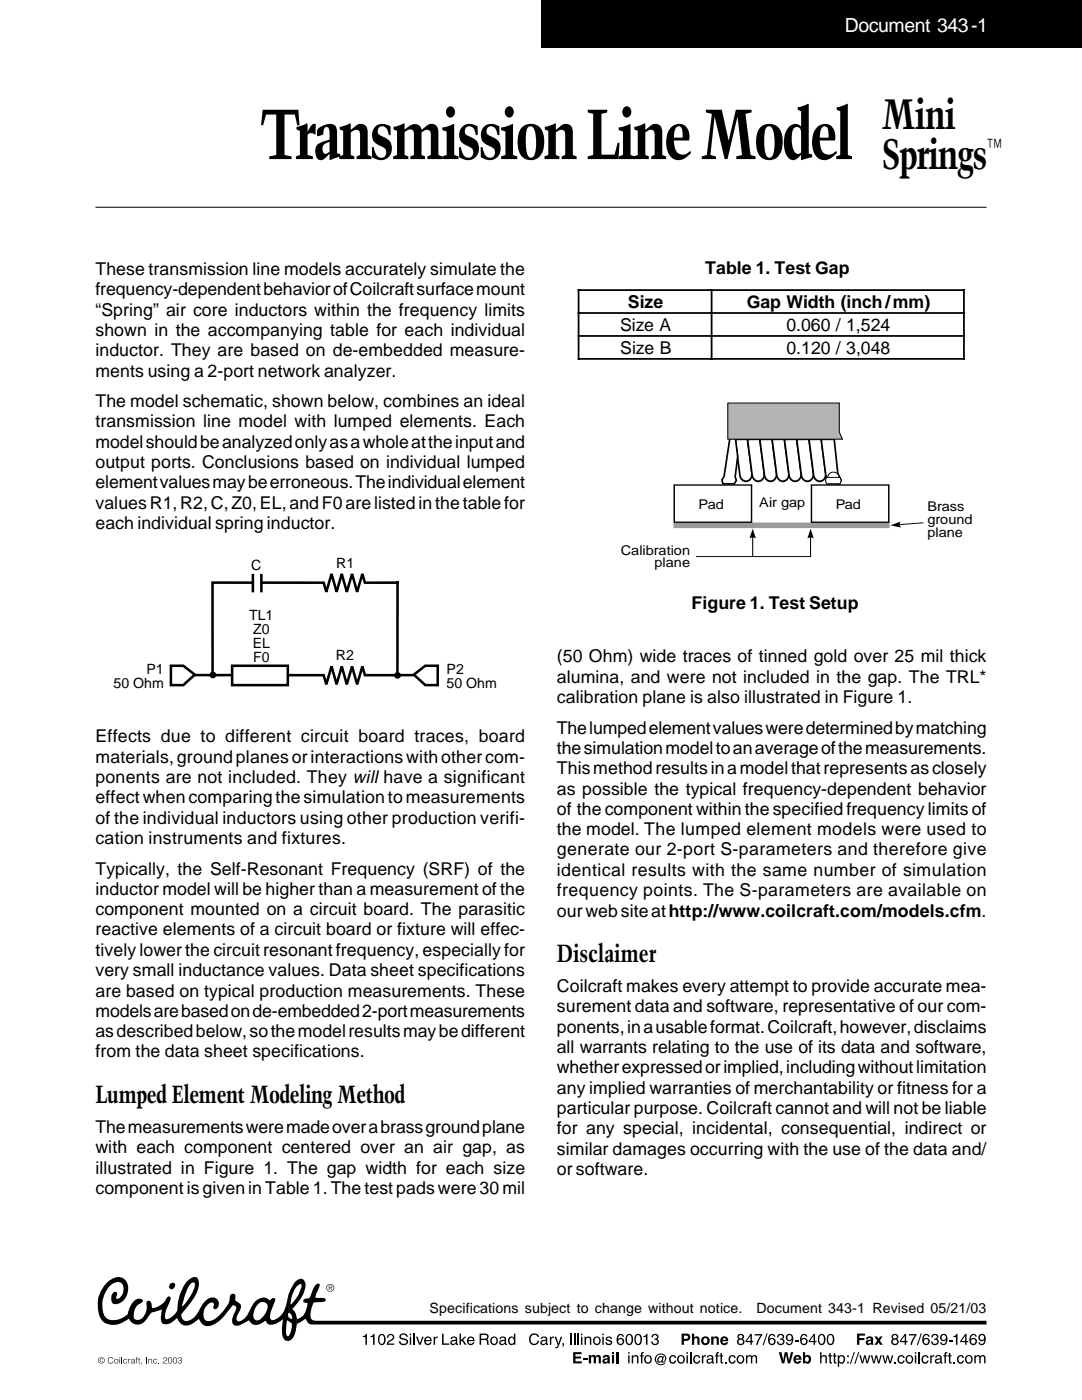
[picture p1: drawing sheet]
<svg xmlns="http://www.w3.org/2000/svg" width="216mm" height="279mm" viewBox="0 0 216 279" stroke-linecap="round" stroke-linejoin="round" font-family="sans-serif">
<path d="M107.9 0h108v9.5h-108zM24.2 270.9h.1v1.2h-.1zM29.2 270.9h.1v1.2h-.1zM31.6 272l.2 .1z" fill="#000"/>
<path d="M19 41.4h177.8" fill="none" stroke="#000" stroke-width=".2"/>
<g fill="#000">
<path d="M65.2 257a.7 .7 0 0 1 1.4 0 .7 .7 0 0 1-1.4 0zM65.1 257a.8 .8 0 0 0 1.6 0 .8 .8 0 0 0-1.6 0zM65.6 256.6v.8h.1v-.4h.2l.4 .4-.3-.4 .3-.1v-.2zM65.7 256.6l.4 .1v.2l-.4 .1z" fill-rule="evenodd"/>
<path d="M19.6 271.5a.66 .66 0 0 0 1.3 0 .66 .66 0 0 0-1.3 0zM19.6 271.5a.6 .6 0 0 1 1.2 0 .6 .6 0 0 1-1.2 0zM20.1 271.1a.37 .37 0 0 0-.1 .6 .37 .37 0 0 0 .6-.1 .31 .31 0 0 1-.6 .1 .31 .31 0 0 1 .2-.5l.4 .1-.2-.2z" fill-rule="evenodd"/>
<path d="M21.7 271a.56 .56 0 0 1 .9 .2l-.2-.2a.44 .44 0 0 0-.7 .2 .53 .53 0 0 0 0 .6 .53 .53 0 0 0 .6 .2l.3-.3a.6 .6 0 0 1-.8 .4 .6 .6 0 0 1-.2-.9z" fill-rule="evenodd"/>
<path d="M22.7 271.7a.5 .5 0 0 0 1 0 .5 .5 0 0 0-1 0zM22.8 271.7a.35 .35 0 0 1 .7 0 .35 .35 0 0 1-.7 0z" fill-rule="evenodd"/>
<path d="M23.8 271.2v.9h.1v-.9zM23.8 270.9l.1 .1z" fill-rule="evenodd"/>
<path d="M24.7 271.2h.5l.2 .3a.37 .37 0 0 0-.5-.2 .37 .37 0 0 0-.2 .5 .37 .37 0 0 0 .4 .2l.3-.2-.1 .2a.46 .46 0 0 1-.7-.1 .46 .46 0 0 1 .1-.7z" fill-rule="evenodd"/>
<path d="M25.6 271.2l.1 .2 .3-.2-.3 .3v.6h-.1z" fill-rule="evenodd"/>
<path d="M26.3 271.7l.5-.1-.2 .4h-.3zM26.2 271.3v.2l.2-.2h.3v.3a.36 .36 0 0 0-.4 0 .36 .36 0 0 0 0 .5l.5-.1 .2 .1-.1-.6a.36 .36 0 0 0-.3-.3 .36 .36 0 0 0-.4 .1z" fill-rule="evenodd"/>
<path d="M27.2 270.9l.3-.1-.2 .2v.2l.2 .1h-.2v.8h-.1v-.8h-.1z" fill-rule="evenodd"/>
<path d="M27.7 271l.1 .2h.2l-.2 .1 .1 .8-.2-.1v-.7h-.1z" fill-rule="evenodd"/>
<path d="M28.2 272h.1l-.1 .3z" fill-rule="evenodd"/>
<path d="M29.6 271.2l.1 .1 .3-.1 .3 .1 .1 .8h-.2v-.8h-.2l-.2 .2-.1 .6h-.1z" fill-rule="evenodd"/>
<path d="M30.8 271.2h.4l.2 .3a.37 .37 0 0 0-.5-.2 .37 .37 0 0 0-.2 .5 .37 .37 0 0 0 .4 .2l.3-.2-.1 .2a.46 .46 0 0 1-.7-.1 .46 .46 0 0 1 .2-.7z" fill-rule="evenodd"/>
<path d="M32.6 271.1a.4 .4 0 0 1 .4-.2 .4 .4 0 0 1 .4 .3l-.7 .8 .7 .1h-.9l.3-.5a.42 .42 0 0 0 .4-.5l-.4-.1-.2 .3z" fill-rule="evenodd"/>
<path d="M33.7 271.1l.2-.1a.61 .61 0 0 1 0 1 .6 .6 0 0 1-.2-.9zM33.7 271a.61 .61 0 0 0-.2 .7 .61 .61 0 0 0 .7 .3l.1-.5a.5 .5 0 0 0-.4-.6z" fill-rule="evenodd"/>
<path d="M34.7 271.1l.2-.1a.61 .61 0 0 1 0 1 .6 .6 0 0 1-.2-.9zM34.6 271a.61 .61 0 0 0-.1 .7 .61 .61 0 0 0 .7 .3l.1-.5a.47 .47 0 0 0-.1-.5 .47 .47 0 0 0-.6 0z" fill-rule="evenodd"/>
<path d="M35.6 271l.5-.1a.3 .3 0 0 1 .2 .3 .3 .3 0 0 1-.2 .3l.2 .3a.43 .43 0 0 1-.4 .3 .43 .43 0 0 1-.4-.3h.1a.3 .3 0 0 0 .4 .2 .3 .3 0 0 0 .1-.4l-.3-.1 .3-.2v-.3h-.4l-.2 .2z" fill-rule="evenodd"/>
<path d="M63 256.4l.5-.2 .3 .1-.2 .9a2.78 2.78 0 0 0-.6 1.8h.8a.91 .91 0 0 1 1.2 .4l-.2 .3-2.2 .2-.4 1.1a2.48 2.48 0 0 0 .1 2.4l.9 .2h133.6v.7h-134.6a1.61 1.61 0 0 1-1.3-1.1l-1.2 .8a.78 .78 0 0 0-.5 .9l-.1 .4v-2.9l.2 .8a2.78 2.78 0 0 0 2-2.7l.1-.4-.8-.2-.1-.1a.67 .67 0 0 1 .9-.7 1.11 1.11 0 0 0 .8-1.1zM59.1 255.7v1.2l.7-.6h.3a4.9 4.9 0 0 1-1 2.8v1.3a5.7 5.7 0 0 0 1.8-4.4 .99 .99 0 0 0-.8-.8 .99 .99 0 0 0-1 .5zM59.1 255.7l-.7 .8-.7 1.6v3.9l.5 .4 .1 .6v.2l-.6-.3v.8a.95 .95 0 0 1 .5 1.3l-.5 1.5v1.1a2.67 2.67 0 0 0 1.4-2.3v-2.9l-.8-1.2 .8-.8v-1.3l-1.1 1.3a5.9 5.9 0 0 1 1.1-3.5zM52 259.1v.8a1.06 1.06 0 0 1 1.2 .3 1.06 1.06 0 0 1 0 1.3l-.5 1-.7 .8v.9l1-.6 .3 .4a2.2 2.2 0 0 0 2.9-.5l.3-.2-.2 1a4.3 4.3 0 0 0 .5 3.1l.9 .2v-1.1l-.3 .2a2.35 2.35 0 0 1-.3-2.2l.2-1 .4 .2-.1-.9a.58 .58 0 0 1 .1-.8v-3.9l-.1 .2a11.6 11.6 0 0 1-1.5 4.1 2.4 2.4 0 0 1-2 1 1.81 1.81 0 0 1 0-1.9l.9-2.3-.7-.1-.4 .5-.2-.2a1.47 1.47 0 0 0-1.7-.3zM40.9 259.7l-.9 1.2a4.9 4.9 0 0 1-2.4 2.7v.9l1-.5 1.1-.8a2.02 2.02 0 0 0 3.3 .9 14.5 14.5 0 0 0 3.5-3.6 .63 .63 0 0 1 .6 .3 .63 .63 0 0 1-.1 .7l-.3 .7a2.28 2.28 0 0 0-.2 2 1.39 1.39 0 0 0 1.8 .1l1.4-.8a1.56 1.56 0 0 0 2.3 .7v-.9a.89 .89 0 0 1-1.2 .1 .89 .89 0 0 1-.2-1.2 3.2 3.2 0 0 1 1.4-2.3v-.8h-.2a4.2 4.2 0 0 0-2.1 2.7 2.31 2.31 0 0 1-2.3 1.8 2.4 2.4 0 0 1 .5-2.2 1.22 1.22 0 0 0-.8-1.7l-.2-.3v-.2a.61 .61 0 0 0-.3-1 .61 .61 0 0 0-.7 .7 5.8 5.8 0 0 1-2.4 3.9 2.16 2.16 0 0 1-2.5 .7 2.4 2.4 0 0 1 1.2-3.6l.5 .4a.7 .7 0 0 0 .1 .9 .87 .87 0 0 0 .9-1 1.33 1.33 0 0 0-.9-1.2 1.33 1.33 0 0 0-1.4 .3zM37.6 255.5v1.3a.95 .95 0 0 1 1.3-.7 5.3 5.3 0 0 1-1.3 3.1v1.3a7 7 0 0 0 2.1-4.6 1.04 1.04 0 0 0-.8-1 1.04 1.04 0 0 0-1.2 .5zM37.4 255.6a9.5 9.5 0 0 0-2.1 6l-.9 1.1v1.1l.9-.8a1.82 1.82 0 0 0 2.3 1.5v-.9a1.01 1.01 0 0 1-1.2-.4 1.01 1.01 0 0 1 0-1.2l1.2-1.5v-1.3l-1.3 1.6 .5-1.9 .8-2.1v-1.3zM34.4 256v1.3a.87 .87 0 0 0 .5-1.1zM34.1 256.1a.65 .65 0 0 0-.4 .7 .65 .65 0 0 0 .5 .5h.2v-1.3zM21.1 256.2a6.1 6.1 0 0 0-.6 7.5 3.8 3.8 0 0 0 4.7-.2l.6-.3a1.89 1.89 0 0 0 1.7 1.2 1.89 1.89 0 0 0 1.8-1.1l.4-.7a1.21 1.21 0 0 1 1.3-.8l1.3-.5-.1 .7a2.53 2.53 0 0 0 .3 2.2 2.02 2.02 0 0 0 1.9-.4v-1.1a1.65 1.65 0 0 1-1.3 .6 3.3 3.3 0 0 1 .5-2.9l.5-1.4-.3-.3a.77 .77 0 0 0-.7 .7 3.6 3.6 0 0 1-2.7 1.7l-.1-.3a1.33 1.33 0 0 0-.5-1.2h-.3a.99 .99 0 0 0-.2 1.2 2.6 2.6 0 0 1-1.8 2.6h-.4a1 1 0 0 1-.4-1.3 2.58 2.58 0 0 1 1.7-2.2l.1-.2a1.05 1.05 0 0 0-1.7-.1 5 5 0 0 0-1.3 2.7 3.8 3.8 0 0 1-4.1 .9 4.1 4.1 0 0 1-.7-4.4 3.8 3.8 0 0 1 2.8-2.9 1.53 1.53 0 0 1 1 2.3l-.2 .3a1.01 1.01 0 0 1-1.1 .6l.2-.9-.1-.3-.4-.1a1.59 1.59 0 0 0-.4 2.4 2.78 2.78 0 0 0 3.1-3.2 2.04 2.04 0 0 0-1.2-2 2.04 2.04 0 0 0-2.2 .3z" fill-rule="evenodd"/>
<path d="M72.4 266.6l.5-.1 .1-.3h.2v2.2h-.3v-1.6h-.5z" fill-rule="evenodd"/>
<path d="M73.9 266.6l.5-.1 .1-.3h.2v2.2h-.3v-1.6h-.5z" fill-rule="evenodd"/>
<path d="M76 266.5l.2-.1a1.06 1.06 0 0 1 0 1.8 1.06 1.06 0 0 1-.2-1.7zM75.8 266.3a1.53 1.53 0 0 0 .1 2.1 .85 .85 0 0 0 1-1.1 .85 .85 0 0 0-.2-.8 .85 .85 0 0 0-.9-.2z" fill-rule="evenodd"/>
<path d="M77.5 266.3a.72 .72 0 0 1 1.1 .3 .72 .72 0 0 1-.5 1l-.5 .3-.1 .2h1.2v.3h-1.6l.2-.6 .7-.5a.47 .47 0 0 0 .4-.3 .47 .47 0 0 0-.2-.5h-.6l-.1 .5h-.3z" fill-rule="evenodd"/>
<path d="M79.9 266.3a.87 .87 0 0 1 .9-.2 .87 .87 0 0 1 .6 .7h-.3a.53 .53 0 0 0-.6-.5 .53 .53 0 0 0-.5 .6l.9 .3a.68 .68 0 0 1 .5 .8 .68 .68 0 0 1-.9 .5l-.7-.3-.2-.5h.3a.64 .64 0 0 0 .6 .5 .64 .64 0 0 0 .6-.4l-.2-.3-.7-.2a.57 .57 0 0 1-.5-.4 .57 .57 0 0 1 .2-.6z" fill-rule="evenodd"/>
<path d="M81.8 266.8v1.6h.2v-1.6zM81.8 266.1v.4h.2v-.4z" fill-rule="evenodd"/>
<path d="M83 266.8h.3l.5 1.3 .4-1.3h.4l-.7 1.6h-.3z" fill-rule="evenodd"/>
<path d="M84.8 267a.84 .84 0 0 0-.1 1.1 .84 .84 0 0 0 1.1 .2l.3-.4h-.3v.1a.48 .48 0 0 1-.8-.1l-.1-.2h1.2a.77 .77 0 0 0-.3-.9 .77 .77 0 0 0-1 .2zM85.2 267h.5l.1 .4h-.9z" fill-rule="evenodd"/>
<path d="M86.5 266.8h.3v.2l.5-.3v.3a.43 .43 0 0 0-.5 .4v1h-.3z" fill-rule="evenodd"/>
<path d="M88.2 266.1h.3v2h1.1v.3h-1.4z" fill-rule="evenodd"/>
<path d="M90.1 266.8l-.2 .4h.3l.1-.2 .3-.1 .3 .3-.1 .2-.8 .2a.57 .57 0 0 0 .1 .8 .57 .57 0 0 0 .9-.2l.1 .2h.3v-.2l-.2-.1v-.9a.72 .72 0 0 0-1.1-.4zM90.2 267.8l.7-.2a.41 .41 0 0 1-.2 .6 .41 .41 0 0 1-.6-.3z" fill-rule="evenodd"/>
<path d="M91.7 266.1h.3v1.3l.7-.6h.3l-.6 .6 .7 1h-.4l-.5-.8-.2 .2v.6h-.3z" fill-rule="evenodd"/>
<path d="M93.4 267a.84 .84 0 0 0-.1 1.1 .84 .84 0 0 0 1.1 .2l.3-.4h-.3l-.1 .1a.48 .48 0 0 1-.8-.1v-.2h1.2a.77 .77 0 0 0-.4-.9 .77 .77 0 0 0-.9 .2zM93.7 267h.5l.2 .4h-.9z" fill-rule="evenodd"/>
<path d="M95.7 266.1v2.3h.3v-1l1 .1 .2 .9h.4l-.2-.9-.2-.2a.62 .62 0 0 0 .3-.8 .62 .62 0 0 0-.7-.4zM96 266.4h.9l.3 .4-.1 .2-1.1 .2z" fill-rule="evenodd"/>
<path d="M98 267a.85 .85 0 0 0 0 1.2 .85 .85 0 0 0 1.2 0 .85 .85 0 0 0 0-1.2 .78 .78 0 0 0-1.2 0zM98.3 267a.58 .58 0 0 1 .8 .6 .58 .58 0 0 1-.8 .5l-.2-.5z" fill-rule="evenodd"/>
<path d="M99.9 266.8l-.2 .4h.2l.2-.2 .2-.1 .4 .3-.1 .2-.8 .2a.57 .57 0 0 0 .1 .8 .57 .57 0 0 0 .8-.2l.1 .2h.4v-.2l-.2-.1v-.9a.72 .72 0 0 0-1.1-.4zM100 267.8l.6-.2a.41 .41 0 0 1-.2 .6 .41 .41 0 0 1-.5-.3z" fill-rule="evenodd"/>
<path d="M101.5 267a.84 .84 0 0 0-.1 1 .84 .84 0 0 0 1 .3l.2-.1v.2h.2v-2.3h-.3v.9a.6 .6 0 0 0-1 0zM101.9 267a.55 .55 0 0 1 .7 .6 .55 .55 0 0 1-.8 .5l-.1-.5z" fill-rule="evenodd"/>
<path d="M106 266.3a.97 .97 0 0 1 1.5 .5h-.2a.79 .79 0 0 0-1.1-.3 .79 .79 0 0 0-.3 1.1 .68 .68 0 0 0 .7 .6 .68 .68 0 0 0 .7-.6h.3a1.05 1.05 0 0 1-1.4 .8 1.05 1.05 0 0 1-.6-1.5z" fill-rule="evenodd"/>
<path d="M108.1 266.8l-.2 .4h.3l.1-.2 .2-.1 .4 .3-.1 .2-.8 .2a.57 .57 0 0 0 .1 .8 .57 .57 0 0 0 .8-.2l.1 .2h.4v-.2l-.2-.1v-.9a.72 .72 0 0 0-1.1-.4zM108.2 267.8l.6-.2a.41 .41 0 0 1-.2 .6 .41 .41 0 0 1-.5-.3z" fill-rule="evenodd"/>
<path d="M109.7 266.8h.3v.2l.5-.3v.3a.43 .43 0 0 0-.5 .4v1h-.3z" fill-rule="evenodd"/>
<path d="M110.7 266.8h.3l.4 1.3 .5-1.3h.3l-.8 2-.2 .3h-.4v-.3h.3l.2-.3z" fill-rule="evenodd"/>
<path d="M112.2 268.1h.3v.6l-.3 .2 .2-.5h-.2z" fill-rule="evenodd"/>
<path d="M115.9 266.8v1.6h.3v-1.6zM115.9 266.1v.4h.3v-.4z" fill-rule="evenodd"/>
<path d="M114.4 269.9h1.6v.4h-1.2v.4h1.1v.4h-1.1v.6h1.3v.4h-1.7z" fill-rule="evenodd"/>
<path d="M116.3 271h.9v.4h-.9z" fill-rule="evenodd"/>
<path d="M116.6 266.8h.3v.2l.3-.2a.56 .56 0 0 1 .8 .5v1.1h-.3v-1.3l-.3-.1-.4 .2-.1 1.2h-.3z" fill-rule="evenodd"/>
<path d="M118.5 267a.85 .85 0 0 0 0 1.2 .85 .85 0 0 0 1.2 0 .85 .85 0 0 0 0-1.2 .78 .78 0 0 0-1.2 0zM118.9 267a.58 .58 0 0 1 .7 .6 .58 .58 0 0 1-.7 .5l-.3-.5z" fill-rule="evenodd"/>
<path d="M117.5 270.4h.4v.3l.3-.2a.52 .52 0 0 1 .7 .2l.2-.3a.56 .56 0 0 1 .8 .5v1.2h-.4l-.1-1.2-.2-.2-.3 .2v1.2h-.4v-1.2l-.3-.2-.2 .2-.1 1.2h-.4z" fill-rule="evenodd"/>
<path d="M120.2 266.8v1.6h.3v-1.6zM120.2 266.1v.4h.3v-.4z" fill-rule="evenodd"/>
<path d="M120.3 270.7v.3l.9-.2v.2l-.5 .1a.54 .54 0 0 0-.4 .9 .54 .54 0 0 0 .9-.1l.1 .2h.5l-.1-1.2a.77 .77 0 0 0-1.4-.2zM120.7 271.5l.5-.2a.39 .39 0 0 1-.1 .4 .39 .39 0 0 1-.4 .1z" fill-rule="evenodd"/>
<path d="M122.1 270.4v1.7h.4v-1.7zM122.1 269.8v.5h.4v-.5z" fill-rule="evenodd"/>
<path d="M121 266.8a.66 .66 0 0 1 1.1 .4l-.8-.2-.2 .2 .3 .2a.55 .55 0 0 1 .8 .5 .55 .55 0 0 1-.7 .6l-.6-.3-.1-.3h.3l.1 .2 .5 .1 .2-.3-.3-.2a.64 .64 0 0 1-.7-.5z" fill-rule="evenodd"/>
<path d="M123.3 266.5a1.29 1.29 0 0 0 .5 2 .72 .72 0 0 0 .7-1 .72 .72 0 0 0-1.2-.2v-.1a.55 .55 0 0 1 .2-.6 .55 .55 0 0 1 .7 0v.2h.3a.68 .68 0 0 0-.5-.6 .68 .68 0 0 0-.7 .3zM123.4 267.7a.47 .47 0 0 1 .9 0 .47 .47 0 0 1-.9 0z" fill-rule="evenodd"/>
<path d="M125.3 270.5v1.6h.3v-1.6zM125.3 269.9v.3h.3v-.3z" fill-rule="evenodd"/>
<path d="M125.4 266.5l.2-.1a1.06 1.06 0 0 1 0 1.8 1.06 1.06 0 0 1-.2-1.7zM125.2 266.3a1.53 1.53 0 0 0 0 2.1 .85 .85 0 0 0 1.1-1.1 .85 .85 0 0 0-.2-.8 .85 .85 0 0 0-.9-.2z" fill-rule="evenodd"/>
<path d="M126.1 270.5h.2v.2l.3-.2a.56 .56 0 0 1 .8 .5v1.1h-.3v-1.2l-.3-.2-.4 .2-.1 1.2h-.2z" fill-rule="evenodd"/>
<path d="M127.1 266.5l.2-.1a1.06 1.06 0 0 1 0 1.8 1.06 1.06 0 0 1-.2-1.7zM127 266.3a1.53 1.53 0 0 0 0 2.1 .85 .85 0 0 0 1.1-1.1 .85 .85 0 0 0-.3-.8 .85 .85 0 0 0-.8-.2z" fill-rule="evenodd"/>
<path d="M128 270l.5-.2v.3l-.3 .2v.2h.3v.2h-.3v1.4h-.3v-1.4h-.2v-.2h.2z" fill-rule="evenodd"/>
<path d="M128.7 270.7a.85 .85 0 0 0 0 1.2 .85 .85 0 0 0 1.2 0 .85 .85 0 0 0 0-1.2 .78 .78 0 0 0-1.2 0zM129.1 270.7a.58 .58 0 0 1 .7 .6 .58 .58 0 0 1-.7 .5l-.3-.5z" fill-rule="evenodd"/>
<path d="M128.4 266.6l.5-.1 .1-.3h.2v2.2h-.3v-1.6h-.5z" fill-rule="evenodd"/>
<path d="M130.1 266.4a.69 .69 0 0 1 .9-.2 .69 .69 0 0 1 .3 .8l-.2 .2a.73 .73 0 0 1-.2 1.3 .73 .73 0 0 1-1-.8h.3l.1 .2a.53 .53 0 0 0 .8 .1l.1-.2a.53 .53 0 0 0-.7-.4v-.3l.6-.1v-.4l-.4-.2-.3 .1-.1 .4h-.3z" fill-rule="evenodd"/>
<path d="M131.6 270.9h.4a.48 .48 0 0 1 0 .6 .48 .48 0 0 1-.6 .1zM130.9 270.6a1.18 1.18 0 0 0 .3 1.7 1.18 1.18 0 0 0 1.7-.4h-.3a.97 .97 0 0 1-1.4 .1 .97 .97 0 0 1 0-1.4 .97 .97 0 0 1 1.5 .2 .68 .68 0 0 1-.5 .9l.3-1h-.2l-.1 .1a.66 .66 0 0 0-1 .2 .66 .66 0 0 0 .4 1l.4-.2v.1a.91 .91 0 0 0 1-1 .91 .91 0 0 0-1.1-.8l-.4 .1z" fill-rule="evenodd"/>
<path d="M133.7 270.7a.67 .67 0 0 1 .7-.3 .67 .67 0 0 1 .5 .6h-.2l-.1-.2a.57 .57 0 0 0-.8 .4 .57 .57 0 0 0 .4 .7l.5-.4h.2a.76 .76 0 0 1-1 .6 .76 .76 0 0 1-.3-1.1z" fill-rule="evenodd"/>
<path d="M135.3 270.7a.85 .85 0 0 0 0 1.2 .85 .85 0 0 0 1.2 0 .85 .85 0 0 0 0-1.2 .78 .78 0 0 0-1.2 0zM135.6 270.7a.58 .58 0 0 1 .8 .6 .58 .58 0 0 1-.8 .5l-.2-.5z" fill-rule="evenodd"/>
<path d="M136 266.1v2.3h.5v-.8h.5a.72 .72 0 0 0 .7-.7 .72 .72 0 0 0-.6-.8zM136.5 266.5l.7 .2v.4l-.7 .1z" fill-rule="evenodd"/>
<path d="M137 270.5v1.6h.3v-1.6zM137 269.9v.3h.3v-.3z" fill-rule="evenodd"/>
<path d="M138.1 266.1h.4v.8l.3-.2a.57 .57 0 0 1 .8 .5v1.2h-.4l-.1-1.2-.3-.2-.2 .2-.1 1.2h-.4z" fill-rule="evenodd"/>
<path d="M138.5 270.7a.67 .67 0 0 1 .7-.3 .67 .67 0 0 1 .5 .6h-.3v-.2a.57 .57 0 0 0-.8 .4 .57 .57 0 0 0 .4 .7l.4-.4h.3a.76 .76 0 0 1-1 .6 .76 .76 0 0 1-.4-1.1z" fill-rule="evenodd"/>
<path d="M140 270.5h.3v.2l.6-.3v.3a.43 .43 0 0 0-.6 .4v1h-.3z" fill-rule="evenodd"/>
<path d="M141.2 270.5l-.2 .4h.3l.1-.2h.3l.4 .2-.2 .2-.8 .2a.57 .57 0 0 0 .2 .8 .57 .57 0 0 0 .8-.2l.1 .2h.3v-.2l-.2-.1v-.9a.72 .72 0 0 0-1.1-.4zM141.3 271.5l.7-.2a.41 .41 0 0 1-.2 .6 .41 .41 0 0 1-.6-.3z" fill-rule="evenodd"/>
<path d="M139.8 267.6a.9 .9 0 0 0 1.8 0 .9 .9 0 0 0-1.8 0zM140.5 267.1a.47 .47 0 0 1 .7 .5 .47 .47 0 0 1-.7 .4 .66 .66 0 0 1 0-.9z" fill-rule="evenodd"/>
<path d="M141.9 266.7h.4v.3l.3-.3a.58 .58 0 0 1 .8 .5v1.2h-.4v-1.2l-.3-.2-.3 .2v1.2h-.5z" fill-rule="evenodd"/>
<path d="M142.9 270l.5-.2v.3l-.2 .2v.2h.2v.2h-.2v1.4h-.3v-1.4h-.2v-.2h.2z" fill-rule="evenodd"/>
<path d="M143.8 270h.3v.5h.2v.2h-.2v1l.2 .2v.2h-.2l-.3-.1v-1.3h-.3v-.2h.3z" fill-rule="evenodd"/>
<path d="M144.7 271.8h.3v.3h-.3z" fill-rule="evenodd"/>
<path d="M143.8 267a.85 .85 0 0 0 .2 1.3 .85 .85 0 0 0 1.3-.4h-.5l-.2 .2-.3-.1-.2-.3h1.2a.81 .81 0 0 0-.5-1 .81 .81 0 0 0-1 .3zM144.3 267.1h.4l.2 .3h-.7z" fill-rule="evenodd"/>
<path d="M145.6 270.7a.67 .67 0 0 1 .7-.3 .67 .67 0 0 1 .5 .6h-.3v-.2a.57 .57 0 0 0-.9 .4 .57 .57 0 0 0 .5 .7l.4-.4h.3a.76 .76 0 0 1-1 .6 .76 .76 0 0 1-.4-1.1z" fill-rule="evenodd"/>
<path d="M147.2 270.7a.85 .85 0 0 0-.1 1.2 .85 .85 0 0 0 1.3 0 .85 .85 0 0 0-.1-1.2 .78 .78 0 0 0-1.1 0zM147.5 270.7a.58 .58 0 0 1 .7 .6 .58 .58 0 0 1-.7 .5l-.2-.5z" fill-rule="evenodd"/>
<path d="M147.2 266.4l-.1 .6 .3 .2a.68 .68 0 0 0-.1 1 .68 .68 0 0 0 1 0 .68 .68 0 0 0-.1-1 .52 .52 0 0 0 .3-.5 .52 .52 0 0 0-.4-.5l-.7 .1zM147.4 267.8a.45 .45 0 0 1 .8 0 .45 .45 0 0 1-.8 0zM147.4 266.7a.4 .4 0 0 1 .8 0 .4 .4 0 0 1-.8 0z" fill-rule="evenodd"/>
<path d="M148.8 270.5h.3v.2l.1-.1a.55 .55 0 0 1 .9 .1l.1-.2a.59 .59 0 0 1 .8 .1l.1 1.5h-.3l-.1-1.4a.38 .38 0 0 0-.6 .4v1h-.3v-1.3l-.2-.1-.4 .2-.1 1.2h-.3z" fill-rule="evenodd"/>
<path d="M149.8 266.2l-1 1.4v.3h.9v.5h.3v-.5h.3v-.3h-.3v-1.4zM149.7 266.6v1h-.7z" fill-rule="evenodd"/>
<path d="M150.6 266.2h1.5l-.9 2.2h-.3l.1-.4 .8-1.5h-1.2z" fill-rule="evenodd"/>
<path d="M153 266.1h.2l-.8 2.4h-.2z" fill-rule="evenodd"/>
<path d="M153.5 266.5a1.29 1.29 0 0 0 .5 2 .72 .72 0 0 0 .7-1 .72 .72 0 0 0-1.2-.2v-.1a.55 .55 0 0 1 .2-.6 .55 .55 0 0 1 .7 0v.2h.3a.68 .68 0 0 0-.5-.6 .68 .68 0 0 0-.7 .3zM153.6 267.7a.47 .47 0 0 1 .9 0 .47 .47 0 0 1-.9 0z" fill-rule="evenodd"/>
<path d="M155.2 266.4a.69 .69 0 0 1 .8-.2 .69 .69 0 0 1 .4 .8l-.2 .2a.73 .73 0 0 1-.2 1.3 .73 .73 0 0 1-1-.8h.3v.2a.53 .53 0 0 0 .9 .1l.1-.2a.53 .53 0 0 0-.7-.4v-.3l.5-.1 .1-.4-.4-.2-.3 .1-.2 .4h-.3z" fill-rule="evenodd"/>
<path d="M155.4 269.9h.5l.4 1.6 .3-1.6h.5l.3 1.6 .4-1.6h.5l-.6 2.2h-.5l-.4-1.7-.3 1.7h-.5z" fill-rule="evenodd"/>
<path d="M157 266.4a.71 .71 0 0 0 0 1.1 .71 .71 0 0 0 1-.1 .68 .68 0 0 1-.5 .8h-.2l-.2-.3h-.3a.62 .62 0 0 0 .7 .6 1.32 1.32 0 0 0 .7-1.9 .76 .76 0 0 0-1.2-.2zM157.1 267a.47 .47 0 0 1 .9 0 .47 .47 0 0 1-.9 0z" fill-rule="evenodd"/>
<path d="M158.6 267.4h.8v.3h-.8z" fill-rule="evenodd"/>
<path d="M158.4 270.7a.85 .85 0 0 0 .2 1.3 .85 .85 0 0 0 1.3-.4h-.5l-.2 .2-.3-.1-.2-.3h1.2a.81 .81 0 0 0-.5-1 .81 .81 0 0 0-1 .3zM158.9 270.8h.4l.2 .3h-.7z" fill-rule="evenodd"/>
<path d="M159.9 266.5a1.29 1.29 0 0 0 .5 2 .72 .72 0 0 0 .7-1 .72 .72 0 0 0-1.2-.2v-.1a.55 .55 0 0 1 .2-.6 .55 .55 0 0 1 .7 0v.2h.3a.68 .68 0 0 0-.5-.6 .68 .68 0 0 0-.7 .3zM160 267.7a.47 .47 0 0 1 .9 0 .47 .47 0 0 1-.9 0z" fill-rule="evenodd"/>
<path d="M160.8 270.9a.45 .45 0 0 1 .6 .4 .45 .45 0 0 1-.6 .4 .64 .64 0 0 1 0-.8zM160.2 269.9v2.2h.5v-.2a.68 .68 0 0 0 .8 .2 .68 .68 0 0 0 .3-.9 .69 .69 0 0 0-.3-.7 .69 .69 0 0 0-.8 .2v-.8z" fill-rule="evenodd"/>
<path d="M162.4 266.2l-1 1.4v.3h.9v.5h.3v-.5h.3v-.3h-.3v-1.4zM162.3 266.6v1h-.7z" fill-rule="evenodd"/>
<path d="M163.7 266.5l.2-.1a1.06 1.06 0 0 1 0 1.8 1.06 1.06 0 0 1-.2-1.7zM163.6 266.3a1.53 1.53 0 0 0 0 2.1 .85 .85 0 0 0 1.1-1.1 .85 .85 0 0 0-.3-.8 .85 .85 0 0 0-.8-.2z" fill-rule="evenodd"/>
<path d="M163.6 269.9h.3v.8l.5-.3a.5 .5 0 0 1 .6 .6v1.1h-.3v-1.3a.42 .42 0 0 0-.7 .1l-.1 1.2h-.3z" fill-rule="evenodd"/>
<path d="M165.5 270h.3v.5h.2v.2h-.2v1l.2 .2v.2h-.2l-.3-.1v-1.3h-.2v-.2h.2z" fill-rule="evenodd"/>
<path d="M165.5 266.5l.2-.1a1.06 1.06 0 0 1 0 1.8 1.06 1.06 0 0 1-.2-1.7zM165.3 266.3a1.53 1.53 0 0 0 .1 2.1 .85 .85 0 0 0 1.1-1.1 .85 .85 0 0 0-.3-.8 .85 .85 0 0 0-.9-.2z" fill-rule="evenodd"/>
<path d="M166.4 270h.3v.5h.2v.2h-.2v1l.2 .2v.2h-.2l-.3-.1v-1.3h-.2v-.2h.2z" fill-rule="evenodd"/>
<path d="M167.6 270.7a.57 .57 0 0 1 .8 .6 .57 .57 0 0 1-.7 .6 .77 .77 0 0 1-.1-1.2zM167.2 270.5v2.3h.2v-.9a.7 .7 0 0 0 .9 .2 .7 .7 0 0 0 .3-.9 .67 .67 0 0 0-.4-.7 .67 .67 0 0 0-.8 .2v-.2z" fill-rule="evenodd"/>
<path d="M169 271.8v.3h.4v-.3zM169 270.5v.3h.4v-.3z" fill-rule="evenodd"/>
<path d="M170.4 269.8h.2l-.8 2.4h-.2z" fill-rule="evenodd"/>
<path d="M171.3 269.8h.2l-.8 2.4h-.2z" fill-rule="evenodd"/>
<path d="M171 266.1h1.6v.4h-1.1v.5h1v.4h-1v1h-.5z" fill-rule="evenodd"/>
<path d="M171.5 270.5h.3l.3 1.2 .3-1.2h.3l.3 1.2 .4-1.2h.3l-.5 1.6h-.3l-.3-1.3-.4 1.3h-.2z" fill-rule="evenodd"/>
<path d="M172.9 267l-.1 .3 .9-.2v.2l-.5 .1a.54 .54 0 0 0-.4 .9 .54 .54 0 0 0 1-.1v.2h.5l-.1-1.2a.77 .77 0 0 0-1.3-.2zM173.2 267.8l.6-.2a.39 .39 0 0 1-.1 .4 .39 .39 0 0 1-.5 .1z" fill-rule="evenodd"/>
<path d="M173.8 270.5h.3l.3 1.2 .3-1.2h.3l.3 1.2 .4-1.2h.3l-.5 1.6h-.3l-.4-1.3-.3 1.3h-.3z" fill-rule="evenodd"/>
<path d="M174.5 266.7h.5l.3 .5 .3-.5h.5l-.5 .8 .5 .9h-.5l-.3-.5-.3 .5h-.5l.5-.9z" fill-rule="evenodd"/>
<path d="M176 270.5h.3l.3 1.2 .4-1.2h.3l.3 1.2 .4-1.2h.2l-.4 1.6h-.3l-.4-1.3-.3 1.3h-.3z" fill-rule="evenodd"/>
<path d="M178.4 271.8h.3v.3h-.3z" fill-rule="evenodd"/>
<path d="M178 266.4l-.1 .6 .3 .2a.68 .68 0 0 0-.1 1 .68 .68 0 0 0 1 0 .68 .68 0 0 0-.1-1 .52 .52 0 0 0 .3-.5 .52 .52 0 0 0-.4-.5l-.7 .1zM178.1 267.8a.45 .45 0 0 1 .9 0 .45 .45 0 0 1-.9 0zM178.2 266.7a.38 .38 0 0 1 .7 0 .38 .38 0 0 1-.7 0z" fill-rule="evenodd"/>
<path d="M179.3 270.7a.67 .67 0 0 1 .7-.3 .67 .67 0 0 1 .5 .6h-.3v-.2a.57 .57 0 0 0-.9 .4 .57 .57 0 0 0 .5 .7l.4-.4h.3a.76 .76 0 0 1-1 .6 .76 .76 0 0 1-.4-1.1z" fill-rule="evenodd"/>
<path d="M180.9 270.7a.85 .85 0 0 0-.1 1.2 .85 .85 0 0 0 1.3 0 .85 .85 0 0 0-.1-1.2 .78 .78 0 0 0-1.1 0zM181.2 270.7a.58 .58 0 0 1 .7 .6 .58 .58 0 0 1-.7 .5l-.2-.5z" fill-rule="evenodd"/>
<path d="M180.6 266.2l-1.1 1.4v.3h1v.5h.3v-.5h.3v-.3h-.3v-1.4zM180.5 266.6v1h-.7z" fill-rule="evenodd"/>
<path d="M181.4 266.2h1.5l-.9 2.2h-.3v-.4l.9-1.5h-1.2z" fill-rule="evenodd"/>
<path d="M182.6 270.5v1.6h.2v-1.6zM182.6 269.9v.3h.2v-.3z" fill-rule="evenodd"/>
<path d="M183.7 266.1h.2l-.7 2.4h-.3z" fill-rule="evenodd"/>
<path d="M184.1 270.7a.67 .67 0 0 1 .7-.3 .67 .67 0 0 1 .5 .6h-.3v-.2a.57 .57 0 0 0-.9 .4 .57 .57 0 0 0 .5 .7l.4-.4h.3a.76 .76 0 0 1-1 .6 .76 .76 0 0 1-.4-1.1z" fill-rule="evenodd"/>
<path d="M184.3 266.5a1.29 1.29 0 0 0 .5 2 .72 .72 0 0 0 .7-1 .72 .72 0 0 0-1.2-.2v-.1a.55 .55 0 0 1 .2-.6 .55 .55 0 0 1 .7 0v.2h.3a.68 .68 0 0 0-.5-.6 .68 .68 0 0 0-.7 .3zM184.4 267.7a.47 .47 0 0 1 .9 0 .47 .47 0 0 1-.9 0z" fill-rule="evenodd"/>
<path d="M185.6 270.5h.3v.2l.5-.3v.3a.43 .43 0 0 0-.5 .4v1h-.3z" fill-rule="evenodd"/>
<path d="M186 266.4a.69 .69 0 0 1 .8-.2 .69 .69 0 0 1 .4 .8l-.2 .2a.73 .73 0 0 1-.2 1.3 .73 .73 0 0 1-1-.8h.3v.2a.53 .53 0 0 0 .9 .1v-.2a.53 .53 0 0 0-.6-.4v-.3l.5-.1v-.4l-.4-.2-.2 .1-.2 .4h-.3z" fill-rule="evenodd"/>
<path d="M186.8 270.5l-.2 .4h.3l.1-.2h.2l.4 .2-.1 .2-.8 .2a.57 .57 0 0 0 .1 .8 .57 .57 0 0 0 .8-.2l.2 .2h.3v-.2l-.2-.1v-.9a.72 .72 0 0 0-1.1-.4zM186.9 271.5l.7-.2a.41 .41 0 0 1-.2 .6 .41 .41 0 0 1-.6-.3z" fill-rule="evenodd"/>
<path d="M187.8 266.4a.71 .71 0 0 0 0 1.1 .71 .71 0 0 0 1-.1 .68 .68 0 0 1-.5 .8h-.2l-.2-.3h-.3a.62 .62 0 0 0 .7 .6 1.32 1.32 0 0 0 .7-1.9 .76 .76 0 0 0-1.2-.2zM187.8 267a.5 .5 0 0 1 1 0 .5 .5 0 0 1-1 0z" fill-rule="evenodd"/>
<path d="M188.5 270l.5-.2v.3l-.3 .2v.2h.3v.2h-.3v1.4h-.2v-1.4h-.3v-.2h.3z" fill-rule="evenodd"/>
<path d="M189.4 267.4h.7v.3h-.7z" fill-rule="evenodd"/>
<path d="M189.3 270h.3v.5h.3v.2h-.3v1l.3 .2v.2h-.2l-.3-.1-.1-1.3h-.2v-.2h.2z" fill-rule="evenodd"/>
<path d="M190.2 271.8h.4v.3h-.4z" fill-rule="evenodd"/>
<path d="M190.2 266.6l.5-.1 .1-.3h.2v2.2h-.3v-1.6h-.5z" fill-rule="evenodd"/>
<path d="M191.1 270.7a.67 .67 0 0 1 .8-.3 .67 .67 0 0 1 .5 .6h-.3l-.1-.2a.57 .57 0 0 0-.8 .4 .57 .57 0 0 0 .5 .7l.4-.4h.3a.76 .76 0 0 1-1.1 .6 .76 .76 0 0 1-.3-1.1z" fill-rule="evenodd"/>
<path d="M192.7 270.7a.85 .85 0 0 0 0 1.2 .85 .85 0 0 0 1.2 0 .85 .85 0 0 0 0-1.2 .78 .78 0 0 0-1.2 0zM193.1 270.7a.58 .58 0 0 1 .7 .6 .58 .58 0 0 1-.7 .5l-.3-.5z" fill-rule="evenodd"/>
<path d="M192.6 266.2l-1 1.4v.3h1v.5h.3v-.5h.3v-.3h-.3v-1.4zM192.6 266.6v1h-.7z" fill-rule="evenodd"/>
<path d="M194.4 270.5h.3v.2l.1-.1a.55 .55 0 0 1 .8 .1l.2-.2a.59 .59 0 0 1 .8 .1v1.5h-.2l-.2-1.4a.38 .38 0 0 0-.5 .4v1h-.3v-1.3l-.3-.1-.3 .2-.1 1.2h-.3z" fill-rule="evenodd"/>
<path d="M193.7 266.5a1.29 1.29 0 0 0 .5 2 .72 .72 0 0 0 .7-1 .72 .72 0 0 0-1.2-.2v-.1a.55 .55 0 0 1 .2-.6 .55 .55 0 0 1 .7 0v.2h.3a.68 .68 0 0 0-.5-.6 .68 .68 0 0 0-.7 .3zM193.8 267.7a.47 .47 0 0 1 .9 0 .47 .47 0 0 1-.9 0z" fill-rule="evenodd"/>
<path d="M195.4 266.4a.71 .71 0 0 0 0 1.1 .71 .71 0 0 0 1-.1 .68 .68 0 0 1-.5 .8h-.2l-.2-.3h-.3a.62 .62 0 0 0 .7 .6 1.32 1.32 0 0 0 .7-1.9 .76 .76 0 0 0-1.2-.2zM195.5 267a.47 .47 0 0 1 .9 0 .47 .47 0 0 1-.9 0z" fill-rule="evenodd"/>
</g>
<path d="M82.6 266.1v2.3M114.7 266.1v2.3M115.4 266.1v2.3M137.8 269.9v2.2M183.4 269.9v2.2" fill="none" stroke="#000" stroke-width=".28"/>
<path d="M113.9 266.1v2.3" fill="none" stroke="#000" stroke-width=".33"/>
<path d="M123.2 269.9v2.2" fill="none" stroke="#000" stroke-width=".43"/>
<path d="M50.4 116.3h-8v18.4M50.5 114.5v3.7M52.2 114.5v3.7M52.3 116.3h12.3l.5 1.8 1.1-3.6 1 3.6 1-3.6 1 3.6 1.1-3.6 1 3.6 1-3.6 .5 1.8h6.5v18.6M34.7 134.7h29.9l.5 1.9 1.1-3.6 1 3.6 1-3.6 1 3.6 1.1-3.6 1 3.6 1-3.6 .5 1.7h13.4" fill="none" stroke="#000" stroke-width=".51"/>
<g fill="#000" stroke="#000" stroke-width=".2">
<circle cx="42.5" cy="134.7" r=".57"/>
<circle cx="79.3" cy="134.8" r=".57"/>
</g>
<g fill="#fff" stroke="#000" stroke-width=".51">
<path d="M46.3 132.9h11.1v3.8h-11.1z" fill-rule="evenodd"/>
<path d="M34.1 132.9h2.5l2.3 1.7-2.3 2.1h-2.5z" fill-rule="evenodd"/>
<path d="M82.6 134.6l2.3-1.7h2.4v3.8h-2.4z" fill-rule="evenodd"/>
</g>
<path d="M115.3 57.9h77.2M115.5 57.7v14.1M142 57.7v14.1M192.3 57.7v14.1M115.3 62.5h77.2M115.3 67h77.2M115.3 71.6h77.2" fill="none" stroke="#000" stroke-width=".35"/>
<path d="M134.4 104.8h43.1" fill="none" stroke="#999" stroke-width="1.1" stroke-linecap="butt"/>
<path d="M134.5 96.8h15.5v7.4h-15.5zM161.9 96.8h15.4v7.4h-15.4z" fill="none" stroke="#000" stroke-width=".28"/>
<path d="M150.2 106.6v4.5M161.7 106.6v4.5h-22.8M184.2 104.3l-5.3 .4" fill="none" stroke="#000" stroke-width=".2"/>
<g fill="#000">
<path d="M150.2 105.5l.6 2a1.09 1.09 0 0 0-1.2 0z" fill-rule="evenodd"/>
<path d="M161.7 105.5l.7 2a1.09 1.09 0 0 0-1.3 0z" fill-rule="evenodd"/>
<path d="M177.7 104.8l2-.7a.91 .91 0 0 0 .1 1.2z" fill-rule="evenodd"/>
</g>
<g fill="#fff" stroke="#000" stroke-width=".35">
<path d="M146.7 87.7h2.4l.9 6.8a1.22 1.22 0 0 1-1 1.5 1.22 1.22 0 0 1-1.4-1.1z" fill-rule="evenodd"/>
<path d="M149.2 87.7h2.4l.9 6.8a1.22 1.22 0 0 1-1 1.5 1.22 1.22 0 0 1-1.4-1.1z" fill-rule="evenodd"/>
<path d="M151.6 87.7h2.5l.8 6.8a1.22 1.22 0 0 1-1 1.5 1.22 1.22 0 0 1-1.4-1.1z" fill-rule="evenodd"/>
<path d="M154.1 87.7h2.4l.9 6.8a1.22 1.22 0 0 1-1 1.5 1.22 1.22 0 0 1-1.4-1.1z" fill-rule="evenodd"/>
<path d="M156.5 87.7h2.5l.8 6.8a1.22 1.22 0 0 1-1 1.5 1.22 1.22 0 0 1-1.4-1.1z" fill-rule="evenodd"/>
<path d="M159 87.7h2.4l.9 6.8a1.22 1.22 0 0 1-1 1.5 1.22 1.22 0 0 1-1.4-1.1z" fill-rule="evenodd"/>
<path d="M161.4 87.7h2.5l.9 6.8a1.22 1.22 0 0 1-1.1 1.5 1.22 1.22 0 0 1-1.3-1.1z" fill-rule="evenodd"/>
<path d="M163.9 87.7h2.6l.7 6.8 .6 1.3-.3 .7h-2.3l-.4-1.6z" fill-rule="evenodd"/>
</g>
<path d="M145.6 87.5h1.1l.5 3.6-.5 4.1 .2 .7-.4 .7h-2.2l-.3-.8 .5-.7z" fill-rule="evenodd" fill="#fff" stroke="#000" stroke-width=".33"/>
<g fill="#fff" stroke="#000" stroke-width=".2">
<path d="M164.9 95.3h2.7l.3 .6-.3 .7-2.7-.1a1.12 1.12 0 0 1 0-1.2z" fill-rule="evenodd"/>
<circle cx="166.3" cy="95.3" r="1.09"/>
</g>
<path d="M145.2 80.4h22.3v5.8l.6 1.4h-22.9z" fill-rule="evenodd" fill="#b3b3b3" stroke="#000" stroke-width=".2"/>
<text font-size="14.1" x="51.8" y="31.8">Transmission Line Model</text>
<g font-size="8.5">
<text x="176" y="25.7">Mini</text>
<text x="176" y="33.7">Springs™</text>
</g>
<g font-size="4.9">
<text x="111.1" y="191.9">Disclaimer</text>
<text x="19" y="220.1">Lumped Element Modeling Method</text>
</g>
<text font-size="3.9" fill="#fff" x="168.6" y="6.4">Document 343 -1</text>
<g font-size="3.5">
<text x="19" y="54.9">These transmission line models accurately simulate the</text>
<text x="19" y="58.9">frequency-dependent behavior of Coilcraft surface mount</text>
<text x="140.7" y="54.7">Table 1. Test Gap</text>
<text x="19" y="63">“Spring” air core inductors within the frequency limits</text>
<text x="125.3" y="61.5">Size</text>
<text x="149" y="61.5">Gap Width (inch/mm)</text>
<text x="19" y="67">shown in the accompanying table for each individual</text>
<text x="19" y="71.1">inductor. They are based on de-embedded measure-</text>
<text x="123.7" y="66">Size A</text>
<text x="123.8" y="70.6">Size B</text>
<text x="156.9" y="66">0.060 / 1,524</text>
<text x="156.9" y="70.6">0.120 / 3,048</text>
<text x="19" y="75.1">ments using a 2-port network analyzer.</text>
<text x="19" y="81.2">The model schematic, shown below, combines an ideal</text>
<text x="19" y="85.3">transmission line model with lumped elements. Each</text>
<text x="19" y="89.3">model should be analyzed only as a whole at the input and</text>
<text x="19" y="93.4">output ports. Conclusions based on individual lumped</text>
<text x="19" y="97.5">element values may be erroneous. The individual element</text>
<text x="19" y="101.5">values R1, R2, C, Z0, EL, and F0 are listed in the table for</text>
<text x="19" y="105.6">each individual spring inductor.</text>
<text x="138" y="121.6">Figure 1. Test Setup</text>
<text x="111.1" y="132.2">(50 Ohm) wide traces of tinned gold over 25 mil thick</text>
<text x="111.1" y="136.3">alumina, and were not included in the gap. The TRL*</text>
<text x="111.1" y="140.3">calibration plane is also illustrated in Figure 1.</text>
<text x="19" y="148.2">Effects due to different circuit board traces, board</text>
<text x="111.1" y="146.4">The lumped element values were determined by matching</text>
<text x="19" y="152.2">materials, ground planes or interactions with other com-</text>
<text x="111.1" y="150.5">the simulation model to an average of the measurements.</text>
<text x="111.1" y="154.5">This method results in a model that represents as closely</text>
<text x="19" y="156.3">ponents are not included. They will have a significant</text>
<text x="19" y="160.3">effect when comparing the simulation to measurements</text>
<text x="111.1" y="158.6">as possible the typical frequency-dependent behavior</text>
<text x="19" y="164.4">of the individual inductors using other production verifi-</text>
<text x="111.1" y="162.6">of the component within the specified frequency limits of</text>
<text x="111.1" y="166.7">the model. The lumped element models were used to</text>
<text x="19" y="168.4">cation instruments and fixtures.</text>
<text x="111.1" y="170.7">generate our 2-port S-parameters and therefore give</text>
<text x="19" y="174.5">Typically, the Self-Resonant Frequency (SRF) of the</text>
<text x="19" y="178.6">inductor model will be higher than a measurement of the</text>
<text x="111.1" y="174.8">identical results with the same number of simulation</text>
<text x="111.1" y="178.9">frequency points. The S-parameters are available on</text>
<text x="19" y="182.7">component mounted on a circuit board. The parasitic</text>
<text x="111.1" y="182.9">our web site athttp://www.coilcraft.com/models.cfm.</text>
<text x="19" y="186.7">reactive elements of a circuit board or fixture will effec-</text>
<text x="19" y="190.8">tively lower the circuit resonant frequency, especially for</text>
<text x="19" y="194.8">very small inductance values. Data sheet specifications</text>
<text x="111.1" y="198">Coilcraft makes every attempt to provide accurate mea-</text>
<text x="19" y="198.9">are based on typical production measurements. These</text>
<text x="19" y="202.9">models are based on de-embedded 2-port measurements</text>
<text x="111.1" y="202">surement data and software, representative of our com-</text>
<text x="19" y="207">as described below, so the model results may be different</text>
<text x="111.1" y="206.1">ponents, in a usable format. Coilcraft, however, disclaims</text>
<text x="19" y="211">from the data sheet specifications.</text>
<text x="111.1" y="210.1">all warrants relating to the use of its data and software,</text>
<text x="111.1" y="214.2">whether expressed or implied,including withoutlimitation</text>
<text x="111.1" y="218.3">any implied warranties of merchantability or fitness for a</text>
<text x="19" y="226.1">The measurements were made over a brass ground plane</text>
<text x="111.1" y="222.3">particular purpose. Coilcraft cannot and will not be liable</text>
<text x="111.1" y="226.4">for any special, incidental, consequential, indirect or</text>
<text x="19" y="230.2">with each component centered over an air gap, as</text>
<text x="111.1" y="230.4">similar damages occurring with the use of the data and/</text>
<text x="19" y="234.2">illustrated in Figure 1. The gap width for each size</text>
<text x="19" y="238.3">component is given in Table 1. The test pads were 30 mil</text>
<text x="111.1" y="234.5">or software.</text>
</g>
<g font-size="2.8">
<text x="50.1" y="113.8">C</text>
<text x="67.1" y="113.4">R1</text>
<text x="49.7" y="123.7">TL1</text>
<text x="50.4" y="129.2">EL</text>
<text x="50.5" y="126.5">Z0</text>
<text x="67" y="131.7">R2</text>
<text x="22.7" y="137.3">50 Ohm</text>
<text x="29.2" y="134.5">P1</text>
<text x="50.5" y="132">F0</text>
<text x="89.1" y="134.5">P2</text>
<text x="89.1" y="137.3">50 Ohm</text>
<text x="85.7" y="262">Specifications subject to change without notice.</text>
<text x="151" y="262">Document 343-1 Revised 05/21/03</text>
</g>
<g font-size="2.7">
<text x="139.4" y="101.5">Pad</text>
<text x="151.5" y="101.3">Air gap</text>
<text x="166.8" y="101.5">Pad</text>
<text x="185.1" y="102">Brass</text>
<text x="185.1" y="104.6">ground</text>
<text x="185.1" y="107.2">plane</text>
<text x="123.9" y="110.7">Calibration</text>
<text x="130.6" y="113.2">plane</text>
</g>
</svg>
